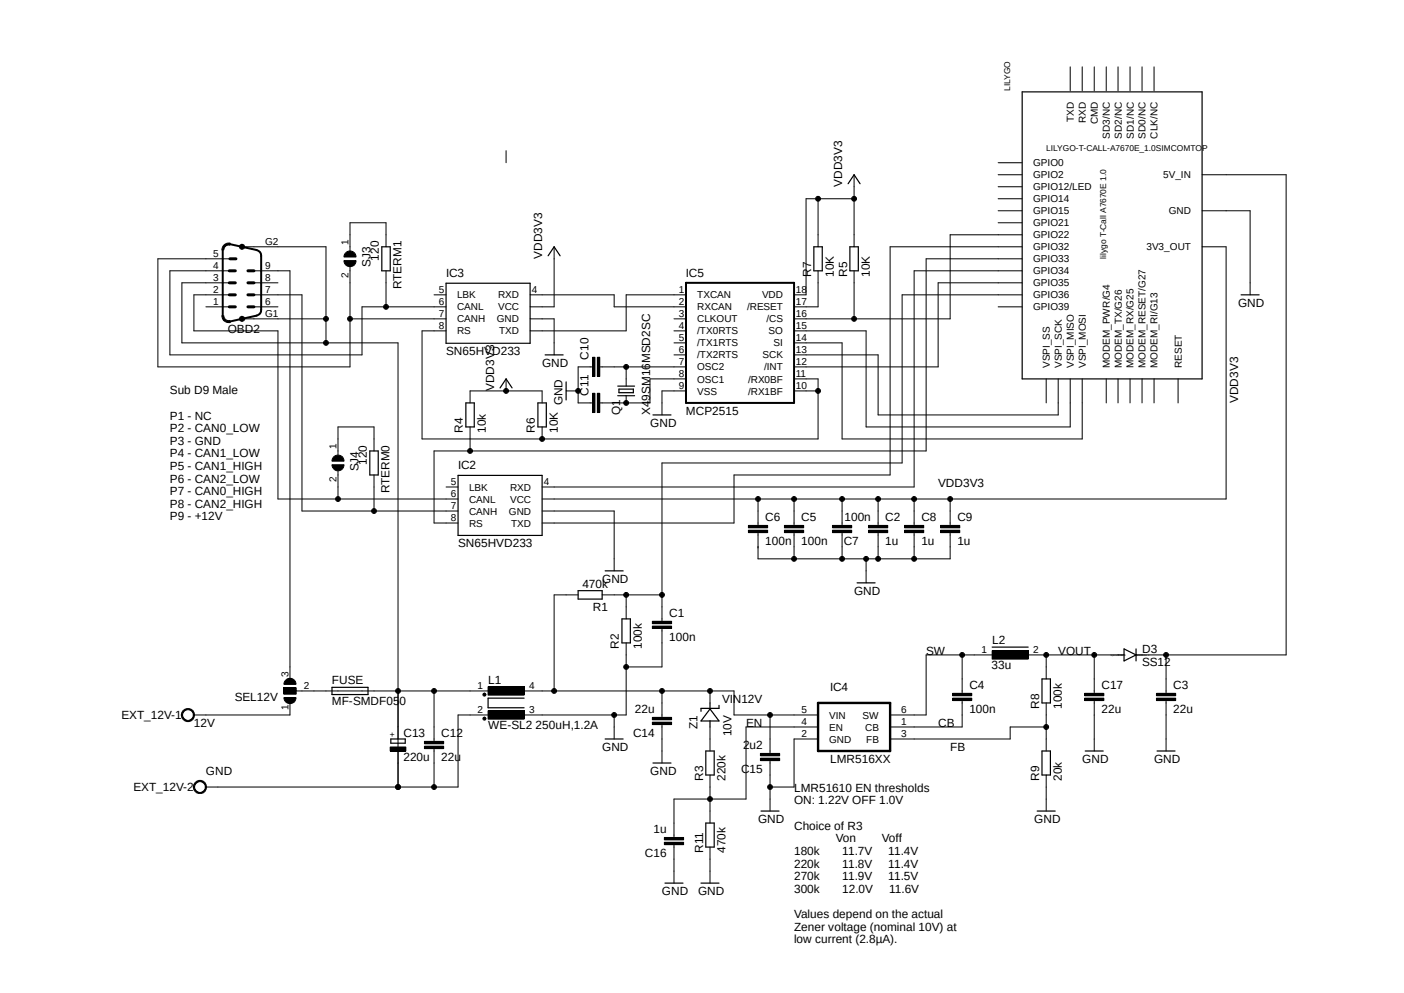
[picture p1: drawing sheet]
<svg xmlns="http://www.w3.org/2000/svg" width="297mm" height="210mm" viewBox="0 0 297 210" stroke-linecap="round" stroke-linejoin="round" font-family="sans-serif">
<path d="M24.8 9.8l247.4 190.3M272.2 9.8l-247.4 190.3" fill="none" stroke="#fff" stroke-width=".21"/>
<g fill="none" stroke="#000" stroke-width=".21">
<path d="M226.4 14.1v5.1M228.9 14.1v5.1M231.5 14.1v5.1M234 14.1v5.1M236.5 14.1v5.1M239.1 14.1v5.1M241.6 14.1v5.1M244.1 14.1v5.1M107.1 31.9v2.5M180.7 37v15.2M211.2 37h5M211.2 34.4h5"/>
<path d="M211.2 39.5h5M254.3 37h17.8v101.5h-30.5M47.3 51.9a1.45 1.45 0 0 1 1.4-.5l-.1 .5a1.04 1.04 0 0 0-1.3 1h-.4zM48.6 54.7h-15.2v22.9h40.6v-21.2M48.6 57.3h-12.7v17.8h40.7v-10.2h17.8M48.6 59.8h-10.1v12.7h45.7v94M50.8 51.8l.4-.2 .4 .2 .2 .4-.2 .4-.4 .1-.4-.1-.2-.4zM51.2 52.2h17.8v20.3M53.7 57.3h7.6v86.3M53.7 59.8h5.1M72.8 55.1h2.5a1.27 1.27 0 0 1-1.3 1.3 1.27 1.27 0 0 1-1.2-1.3zM73.2 53.5a1.25 1.25 0 0 1 1.3-.3 1.25 1.25 0 0 1 .8 1.2h-2.5l.1-.6z"/>
<path d="M81.7 52.2v-5.1h-7.7v6M81.7 57.3v7.6M117.2 52.2v12.7h-5.1M173.1 57.3v7.6h-5.1M173.1 42v10.2M180.7 42h-10.2v20.4h-2.5M180.7 57.3v10.1M211.2 44.6h5M211.2 42h5M211.2 47.1h5M216.2 52.2h-27.9v48.3h-33v10.1h-40.6M216.2 54.7h-20.3v40.7h-104.1v15.2h5.1"/>
<path d="M216.2 57.3h-22.8v45.7h-78.7M216.2 59.8h-17.7v17.8h-30.5M216.2 49.7h-15.2v17.7h-33M254.3 44.6h10.2v17.8M254.3 52.2h5.1v53.3h-144.7M43.6 64.9h5M46.9 66.8h.4a1.06 1.06 0 0 0 1.3 1l.1 .4a1.46 1.46 0 0 1-1.8-1.4zM48.6 62.4h-7.6v7.6h17.8v35.5h38.1M50.8 67.1l.4-.2 .4 .2 .2 .3-.2 .4-.4 .2-.4-.2-.2-.4zM51.2 67.4h17.8M53.7 62.4h10.2v45.7h33M53.7 64.9h5.1"/>
<path d="M74 67.4h20.4M91.8 62.4h2.6M94.4 70h-5.1v22.8h83.8v-12.7h-5.1M112.1 62.4h17.8v2.5h15.2M112.1 67.4h5.1v7.7M125.3 75.6h.6v4h-.6zM125.3 77.6h-3v7.6h3M126.4 75.6h.5v4h-.5zM126.9 77.6h18.2M132.5 77.6v4.1M142.6 70h2.5M142.6 67.4h2.5"/>
<path d="M142.6 72.5h2.5M142.6 75.1h2.5M145.1 62.4h-12.6v7.6h-20.4M168 72.5h10.1v20.3h50.8v-12.7M168 70h15.2v20.3h43.2v-10.2M168 75.1h17.8v12.7h38.1v-7.7M211.2 64.9h5M216.2 62.4h-25.4v35.5h-50.8v33.5M70.2 98.3h2.6a1.27 1.27 0 0 1-1.3 1.3 1.27 1.27 0 0 1-1.3-1.3zM70.6 96.6a1.27 1.27 0 0 1 1.4-.3 1.27 1.27 0 0 1 .8 1.2h-2.6l.2-.6zM71.5 99.6v5.9M79.1 95.4v-5.1h-7.6v6"/>
<path d="M99.4 85.2v-2.5h15.3v2.5M99.4 90.3v5.1M107.1 80.1v2.6M114.7 90.3v2.5M119.8 82.7h2.5M125.3 83.2h.6v4h-.6zM126.4 83.2h.5v4h-.5zM132.5 83.7v1.5M145.1 82.7h-5.1v5.1M145.1 80.1h-7.6v5.1h-10.6M168 82.7h5.1M221.3 80.1v5.1"/>
<path d="M234 80.1v5.1M236.5 80.1v5.1M239.1 80.1v5.1M241.6 80.1v5.1M244.1 80.1v5.1M249.2 80.1v5.1M79.1 100.5v7.6M94.4 103h2.5M114.7 108.1h15.2v12.6M158.3 112.1h4.1v.5h-4.1zM158.3 111.1h4.1v.5h-4.1zM160.4 105.5v5.6"/>
<path d="M160.4 112.6v5.6h40.6v-5.6M165.9 112.1h4.1v.5h-4.1zM165.9 111.1h4.1v.5h-4.1zM168 105.5v5.6M168 112.6v5.6M176.1 111.1h4.1v.5h-4.1zM176.1 112.1h4.1v.5h-4.1zM178.1 105.5v5.6M178.1 112.6v5.6M183.2 118.2v5.1M183.7 112.1h4.1v.5h-4.1zM183.7 111.1h4.1v.5h-4.1z"/>
<path d="M185.8 105.5v5.6M185.8 112.6v5.6M191.3 112.1h4.1v.5h-4.1zM191.3 111.1h4.1v.5h-4.1zM193.4 105.5v5.6M193.4 112.6v5.6M199 112.1h4v.5h-4zM199 111.1h4v.5h-4zM201 105.5v5.6M122.3 125.8h-5.1v20.3M127.4 125.8h12.6M132.5 136v15.2h-22.9"/>
<path d="M132.5 125.8v5.1M138 132.4h4.1v.5h-4.1zM138 131.4h4.1v.5h-4.1zM140 132.9v8.2h-7.5M203.5 138.5v8.1M209.9 137.6h7.6v1.8h-7.6zM211.2 138.5h-15.3v12.7h-7.6M216.2 138.5h20.3M221.3 138.5v5.1M231.5 138.5v8.1M246.7 138.5v8.1M38.7 150.3a1.39 1.39 0 0 1 2.2 .2 1.39 1.39 0 0 1-.8 2.1 1.39 1.39 0 0 1-1.7-1.4h.2a1.15 1.15 0 0 1 1.6-1.1 1.15 1.15 0 0 1 .4 1.9 1.15 1.15 0 0 1-1.9-.4l-.1-.4h-.2z"/>
<path d="M60.1 145.5h2.5v1.3h-2.5zM60.1 147.5h2.5a1.27 1.27 0 0 1-1.3 1.3 1.27 1.27 0 0 1-1.2-1.3zM60.5 143.8a1.25 1.25 0 0 1 1.3-.2 1.25 1.25 0 0 1 .8 1.1h-2.5l.1-.6zM61.3 148.7v2.5h-20.3M62.6 146.1h41.9M82.5 158h3.4v.8h-3.4zM89.8 157.8h4.1v.5h-4.1zM89.8 156.8h4.1v.5h-4.1zM91.8 146.1v10.7M91.8 158.3v8.2M102.2 151.8l.3-.2 .2 .2 .1 .2-.1 .2h-.5zM102.2 146.7l.3-.1 .2 .1 .1 .2-.1 .3h-.5z"/>
<path d="M103.3 145.2h7.6v1.8h-7.6zM103.3 150.3h7.6v1.8h-7.6zM104.5 151.2h-7.6v15.3h-53.3M109.6 146.1h45.7v5.1h17.8M129.9 151.2v5.1M138 151.7h4.1v.5h-4.1zM138 152.7h4.1v.5h-4.1zM140 146.1v5.6M140 153.2v8.2M150.2 146.1v2.6M150.2 153.8v5M160.9 159.3h4v.6h-4z"/>
<path d="M162.9 151.2v8.1M173.1 156.3h-5.1v10.2h-5.1M173.1 153.8h-15.3v15.2h-15.2v8.1M201.5 147.7h4.1v.5h-4.1zM201.5 146.6h4.1v.6h-4.1zM203.5 148.2v5.6h-15.2M221.3 148.7v10.1M221.3 153.8h-7.6v2.5h-25.4M229.4 147.7h4.1v.5h-4.1zM229.4 146.6h4.1v.6h-4.1zM231.5 148.2v10.6M244.6 147.7h4.1v.5h-4.1z"/>
<path d="M244.6 146.6h4.1v.6h-4.1zM246.7 148.2v10.6M41.2 165.6a1.39 1.39 0 0 1 2.3 .1 1.39 1.39 0 0 1-.8 2.1 1.39 1.39 0 0 1-1.8-1.3h.2a1.15 1.15 0 0 1 1.6-1.2 1.15 1.15 0 0 1 .4 1.9 1.15 1.15 0 0 1-1.9-.4l-.1-.3h-.2zM140.5 177.1h4.1v.5h-4.1zM140.5 178.1h4.1v.5h-4.1zM142.6 178.6v8.2M150.2 163.9v10.2M150.2 179.2v7.6M160.9 160.4h4v.5h-4zM162.9 160.9v10.6M221.3 163.9v7.6"/>
<circle cx="173.1" cy="42" r=".51"/>
<circle cx="180.7" cy="42" r=".51"/>
<circle cx="69" cy="72.5" r=".51"/>
<circle cx="69" cy="67.4" r=".51"/>
<circle cx="74" cy="67.4" r=".51"/>
<circle cx="81.7" cy="64.9" r=".51"/>
<circle cx="132.5" cy="77.6" r=".51"/>
<circle cx="180.7" cy="67.4" r=".51"/>
<circle cx="99.4" cy="95.4" r=".51"/>
<circle cx="107.1" cy="82.7" r=".51"/>
<circle cx="114.7" cy="92.8" r=".51"/>
<circle cx="122.3" cy="82.7" r=".51"/>
<circle cx="132.5" cy="85.2" r=".51"/>
<circle cx="173.1" cy="82.7" r=".51"/>
<circle cx="71.5" cy="105.5" r=".51"/>
<circle cx="79.1" cy="108.1" r=".51"/>
<circle cx="160.4" cy="105.5" r=".51"/>
<circle cx="168" cy="118.2" r=".51"/>
<circle cx="168" cy="105.5" r=".51"/>
<circle cx="178.1" cy="118.2" r=".51"/>
<circle cx="178.1" cy="105.5" r=".51"/>
<circle cx="183.2" cy="118.2" r=".51"/>
<circle cx="185.8" cy="105.5" r=".51"/>
<circle cx="185.8" cy="118.2" r=".51"/>
<circle cx="193.4" cy="118.2" r=".51"/>
<circle cx="193.4" cy="105.5" r=".51"/>
<circle cx="201" cy="105.5" r=".51"/>
<circle cx="132.5" cy="125.8" r=".51"/>
<circle cx="140" cy="125.8" r=".51"/>
<circle cx="203.5" cy="138.5" r=".51"/>
<circle cx="221.3" cy="138.5" r=".51"/>
<circle cx="231.5" cy="138.5" r=".51"/>
<circle cx="246.7" cy="138.5" r=".51"/>
<circle cx="84.2" cy="146.1" r=".51"/>
<circle cx="91.8" cy="146.1" r=".51"/>
<circle cx="117.2" cy="146.1" r=".51"/>
<circle cx="129.9" cy="151.2" r=".51"/>
<circle cx="132.5" cy="141.1" r=".51"/>
<circle cx="140" cy="146.1" r=".51"/>
<circle cx="150.2" cy="146.1" r=".51"/>
<circle cx="162.9" cy="151.2" r=".51"/>
<circle cx="221.3" cy="153.8" r=".51"/>
<circle cx="84.2" cy="166.5" r=".51"/>
<circle cx="91.8" cy="166.5" r=".51"/>
<circle cx="150.2" cy="169" r=".51"/>
<circle cx="162.9" cy="166.5" r=".51"/>
</g>
<g fill="none" stroke="#000" stroke-width=".25">
<path d="M216.2 19.4h38.1v60.7h-38.1zM179.4 38.9l1.3-1.9 1.2 1.9M80.8 52.2h1.7v5.1h-1.7zM94.4 59.9h17.7v12.7h-17.7zM116 54.1l1.2-1.9 1.3 1.9M172.2 52.2h1.7v5.1h-1.7zM179.8 52.2h1.8v5.1h-1.8zM115.3 75.1h3.8M262.6 62.4h3.8M78.2 95.4h1.8v5.1h-1.8zM98.6 85.2h1.7v5.1h-1.7zM105.8 82l1.3-1.9 1.2 1.9"/>
<path d="M113.8 85.2h1.8v5.1h-1.8zM119.8 80.8v3.8M130.7 81.7h3.5M130.7 83.7h3.5M130.9 82.3h3.1v.8h-3.1zM138.1 87.8h3.8M96.9 100.5h17.8v12.7h-17.8zM122.3 124.9h5.1v1.8h-5.1zM128 120.7h3.8M131.6 130.9h1.7v5.1h-1.7zM181.3 123.3h3.8M209.9 136.9h7.6"/>
<path d="M236.5 138.5h1.3M237.8 137.2l2.5 1.3-2.5 1.3zM240.3 137.2v2.6M240.3 138.5h1.3M70.2 145.4h7.7v1.5h-7.7zM82.7 156.3h3v.9h-3zM110.9 147.7h-7.6v2h7.6M128 156.3h3.8M149.3 158.8h1.8v5.1h-1.8zM150.2 149.9l1.9 2.6h-3.8zM150.2 148.7v1.2M150.2 152.5v1.3"/>
<path d="M152.1 149.2v.6h-3.8v.7M220.4 158.8h1.8v5.1h-1.8zM220.4 143.6h1.8v5.1h-1.8zM229.6 158.8h3.8M244.8 158.8h3.8M138.1 161.4h3.8M149.3 174.1h1.8v5.1h-1.8zM161 171.5h3.8M219.4 171.5h3.8M140.7 186.8h3.8M148.3 186.8h3.8"/>
</g>
<g fill="#000">
<path d="M47.3 51.9a1.45 1.45 0 0 1 1.4-.5l-.1 .5a1.04 1.04 0 0 0-1.3 1h-.4z" fill-rule="evenodd"/>
<path d="M50.8 51.8l.4-.2 .4 .2 .2 .4-.2 .4-.4 .1-.4-.1-.2-.4z" fill-rule="evenodd"/>
<path d="M72.8 55.1h2.5a1.27 1.27 0 0 1-1.3 1.3 1.27 1.27 0 0 1-1.2-1.3z" fill-rule="evenodd"/>
<path d="M73.2 53.5a1.25 1.25 0 0 1 1.3-.3 1.25 1.25 0 0 1 .8 1.2h-2.5l.1-.6z" fill-rule="evenodd"/>
<path d="M46.9 66.8h.4a1.06 1.06 0 0 0 1.3 1l.1 .4a1.46 1.46 0 0 1-1.8-1.4z" fill-rule="evenodd"/>
<path d="M50.8 67.1l.4-.2 .4 .2 .2 .3-.2 .4-.4 .2-.4-.2-.2-.4z" fill-rule="evenodd"/>
<path d="M125.3 75.6h.6v4h-.6z" fill-rule="evenodd"/>
<path d="M126.4 75.6h.5v4h-.5z" fill-rule="evenodd"/>
<path d="M70.2 98.3h2.6a1.27 1.27 0 0 1-1.3 1.3 1.27 1.27 0 0 1-1.3-1.3z" fill-rule="evenodd"/>
<path d="M70.6 96.6a1.27 1.27 0 0 1 1.4-.3 1.27 1.27 0 0 1 .8 1.2h-2.6l.2-.6z" fill-rule="evenodd"/>
<path d="M125.3 83.2h.6v4h-.6z" fill-rule="evenodd"/>
<path d="M126.4 83.2h.5v4h-.5z" fill-rule="evenodd"/>
<path d="M158.3 112.1h4.1v.5h-4.1z" fill-rule="evenodd"/>
<path d="M158.3 111.1h4.1v.5h-4.1z" fill-rule="evenodd"/>
<path d="M165.9 112.1h4.1v.5h-4.1z" fill-rule="evenodd"/>
<path d="M165.9 111.1h4.1v.5h-4.1z" fill-rule="evenodd"/>
<path d="M176.1 111.1h4.1v.5h-4.1z" fill-rule="evenodd"/>
<path d="M176.1 112.1h4.1v.5h-4.1z" fill-rule="evenodd"/>
<path d="M183.7 112.1h4.1v.5h-4.1z" fill-rule="evenodd"/>
<path d="M183.7 111.1h4.1v.5h-4.1z" fill-rule="evenodd"/>
<path d="M191.3 112.1h4.1v.5h-4.1z" fill-rule="evenodd"/>
<path d="M191.3 111.1h4.1v.5h-4.1z" fill-rule="evenodd"/>
<path d="M199 112.1h4v.5h-4z" fill-rule="evenodd"/>
<path d="M199 111.1h4v.5h-4z" fill-rule="evenodd"/>
<path d="M138 132.4h4.1v.5h-4.1z" fill-rule="evenodd"/>
<path d="M138 131.4h4.1v.5h-4.1z" fill-rule="evenodd"/>
<path d="M209.9 137.6h7.6v1.8h-7.6z" fill-rule="evenodd"/>
<path d="M38.7 150.3a1.39 1.39 0 0 1 2.2 .2 1.39 1.39 0 0 1-.8 2.1 1.39 1.39 0 0 1-1.7-1.4h.2a1.15 1.15 0 0 1 1.6-1.1 1.15 1.15 0 0 1 .4 1.9 1.15 1.15 0 0 1-1.9-.4l-.1-.4h-.2z" fill-rule="evenodd"/>
<path d="M60.1 145.5h2.5v1.3h-2.5z" fill-rule="evenodd"/>
<path d="M60.5 143.8a1.25 1.25 0 0 1 1.3-.2 1.25 1.25 0 0 1 .8 1.1h-2.5l.1-.6z" fill-rule="evenodd"/>
<path d="M60.1 147.5h2.5a1.27 1.27 0 0 1-1.3 1.3 1.27 1.27 0 0 1-1.2-1.3z" fill-rule="evenodd"/>
<path d="M82.5 158h3.4v.8h-3.4z" fill-rule="evenodd"/>
<path d="M89.8 157.8h4.1v.5h-4.1z" fill-rule="evenodd"/>
<path d="M89.8 156.8h4.1v.5h-4.1z" fill-rule="evenodd"/>
<path d="M102.2 151.8l.3-.2 .2 .2 .1 .2-.1 .2h-.5z" fill-rule="evenodd"/>
<path d="M102.2 146.7l.3-.1 .2 .1 .1 .2-.1 .3h-.5z" fill-rule="evenodd"/>
<path d="M103.3 145.2h7.6v1.8h-7.6z" fill-rule="evenodd"/>
<path d="M103.3 150.3h7.6v1.8h-7.6z" fill-rule="evenodd"/>
<path d="M138 151.7h4.1v.5h-4.1z" fill-rule="evenodd"/>
<path d="M138 152.7h4.1v.5h-4.1z" fill-rule="evenodd"/>
<path d="M160.9 159.3h4v.6h-4z" fill-rule="evenodd"/>
<path d="M201.5 147.7h4.1v.5h-4.1z" fill-rule="evenodd"/>
<path d="M201.5 146.6h4.1v.6h-4.1z" fill-rule="evenodd"/>
<path d="M229.4 147.7h4.1v.5h-4.1z" fill-rule="evenodd"/>
<path d="M229.4 146.6h4.1v.6h-4.1z" fill-rule="evenodd"/>
<path d="M244.6 147.7h4.1v.5h-4.1z" fill-rule="evenodd"/>
<path d="M244.6 146.6h4.1v.6h-4.1z" fill-rule="evenodd"/>
<path d="M41.2 165.6a1.39 1.39 0 0 1 2.3 .1 1.39 1.39 0 0 1-.8 2.1 1.39 1.39 0 0 1-1.8-1.3h.2a1.15 1.15 0 0 1 1.6-1.2 1.15 1.15 0 0 1 .4 1.9 1.15 1.15 0 0 1-1.9-.4l-.1-.3h-.2z" fill-rule="evenodd"/>
<path d="M140.5 177.1h4.1v.5h-4.1z" fill-rule="evenodd"/>
<path d="M140.5 178.1h4.1v.5h-4.1z" fill-rule="evenodd"/>
<path d="M160.9 160.4h4v.5h-4z" fill-rule="evenodd"/>
<circle cx="173.1" cy="42" r=".51"/>
<circle cx="180.7" cy="42" r=".51"/>
<circle cx="69" cy="72.5" r=".51"/>
<circle cx="69" cy="67.4" r=".51"/>
<circle cx="74" cy="67.4" r=".51"/>
<circle cx="81.7" cy="64.9" r=".51"/>
<circle cx="132.5" cy="77.6" r=".51"/>
<circle cx="180.7" cy="67.4" r=".51"/>
<circle cx="99.4" cy="95.4" r=".51"/>
<circle cx="107.1" cy="82.7" r=".51"/>
<circle cx="114.7" cy="92.8" r=".51"/>
<circle cx="122.3" cy="82.7" r=".51"/>
<circle cx="132.5" cy="85.2" r=".51"/>
<circle cx="173.1" cy="82.7" r=".51"/>
<circle cx="71.5" cy="105.5" r=".51"/>
<circle cx="79.1" cy="108.1" r=".51"/>
<circle cx="160.4" cy="105.5" r=".51"/>
<circle cx="168" cy="118.2" r=".51"/>
<circle cx="168" cy="105.5" r=".51"/>
<circle cx="178.1" cy="118.2" r=".51"/>
<circle cx="178.1" cy="105.5" r=".51"/>
<circle cx="183.2" cy="118.2" r=".51"/>
<circle cx="185.8" cy="105.5" r=".51"/>
<circle cx="185.8" cy="118.2" r=".51"/>
<circle cx="193.4" cy="118.2" r=".51"/>
<circle cx="193.4" cy="105.5" r=".51"/>
<circle cx="201" cy="105.5" r=".51"/>
<circle cx="132.5" cy="125.8" r=".51"/>
<circle cx="140" cy="125.8" r=".51"/>
<circle cx="203.5" cy="138.5" r=".51"/>
<circle cx="221.3" cy="138.5" r=".51"/>
<circle cx="231.5" cy="138.5" r=".51"/>
<circle cx="246.7" cy="138.5" r=".51"/>
<circle cx="84.2" cy="146.1" r=".51"/>
<circle cx="91.8" cy="146.1" r=".51"/>
<circle cx="117.2" cy="146.1" r=".51"/>
<circle cx="129.9" cy="151.2" r=".51"/>
<circle cx="132.5" cy="141.1" r=".51"/>
<circle cx="140" cy="146.1" r=".51"/>
<circle cx="150.2" cy="146.1" r=".51"/>
<circle cx="162.9" cy="151.2" r=".51"/>
<circle cx="221.3" cy="153.8" r=".51"/>
<circle cx="84.2" cy="166.5" r=".51"/>
<circle cx="91.8" cy="166.5" r=".51"/>
<circle cx="150.2" cy="169" r=".51"/>
<circle cx="162.9" cy="166.5" r=".51"/>
</g>
<path d="M47.1 52.9v13.9M48.7 51.6l5.6 1.3a1.17 1.17 0 0 1 .9 1.2v11.4a1.17 1.17 0 0 1-.9 1.3l-5.6 1.2M145.1 59.8h22.9v25.4h-22.9z" fill="none" stroke="#000" stroke-width=".42"/>
<path d="M48.5 59.8h1.3M48.5 57.3h1.3M48.6 54.7h1.3M52.5 59.8h1.2M52.5 57.3h1.2M48.5 64.9h1.3M48.5 62.4h1.3M52.5 64.9h1.2M52.5 62.4h1.2" fill="none" stroke="#000" stroke-width=".64"/>
<path d="M173.1 148.7h15.2v10.1h-15.2z" fill="none" stroke="#000" stroke-width=".51"/>
<g font-size="2.5">
<text x="178.1" y="39.5" transform="rotate(-90 178.1 39.5)">VDD3V3</text>
<text x="78.4" y="56.5" transform="rotate(-90 78.4 56.5)">SJ3</text>
<text x="80.1" y="55.1" transform="rotate(-90 80.1 55.1)">120</text>
<text x="94.4" y="58.6">IC3</text>
<text x="114.7" y="54.7" transform="rotate(-90 114.7 54.7)">VDD3V3</text>
<text x="145.1" y="58.5">IC5</text>
<text x="171.6" y="58.5" transform="rotate(-90 171.6 58.5)">R7</text>
<text x="176.4" y="58.5" transform="rotate(-90 176.4 58.5)">10K</text>
<text x="179.2" y="58.5" transform="rotate(-90 179.2 58.5)">R5</text>
<text x="184" y="58.5" transform="rotate(-90 184 58.5)">10K</text>
<text x="84.9" y="61.2" transform="rotate(-90 84.9 61.2)">RTERM1</text>
<text x="261.9" y="64.9">GND</text>
<text x="48.2" y="70.5">OBD2</text>
<text x="94.4" y="75.1">SN65HVD233</text>
<text x="114.7" y="77.6">GND</text>
<text x="124.5" y="76.1" transform="rotate(-90 124.5 76.1)">C10</text>
<text x="35.9" y="83.4">Sub D9 Male</text>
<text x="104.5" y="82.7" transform="rotate(-90 104.5 82.7)">VDD3V3</text>
<text x="124.5" y="83.7" transform="rotate(-90 124.5 83.7)">C11</text>
<text x="35.9" y="88.7">P1 - NC</text>
<text x="119" y="85.7" transform="rotate(-90 119 85.7)">GND</text>
<text x="131.2" y="87.8" transform="rotate(-90 131.2 87.8)">Q1</text>
<text x="137.5" y="87.8" transform="rotate(-90 137.5 87.8)">X49SM16MSD2SC</text>
<text x="145.1" y="87.8">MCP2515</text>
<text x="261.9" y="85.2" transform="rotate(-90 261.9 85.2)">VDD3V3</text>
<text x="35.9" y="91.4">P2 - CAN0_LOW</text>
<text x="35.9" y="94.1">P3 - GND</text>
<text x="97.9" y="91.6" transform="rotate(-90 97.9 91.6)">R4</text>
<text x="102.7" y="91.6" transform="rotate(-90 102.7 91.6)">10k</text>
<text x="113.2" y="91.6" transform="rotate(-90 113.2 91.6)">R6</text>
<text x="118" y="91.6" transform="rotate(-90 118 91.6)">10K</text>
<text x="137.5" y="90.3">GND</text>
<text x="35.9" y="96.7">P4 - CAN1_LOW</text>
<text x="35.9" y="99.4">P5 - CAN1_HIGH</text>
<text x="75.8" y="99.7" transform="rotate(-90 75.8 99.7)">SJ4</text>
<text x="77.6" y="98.3" transform="rotate(-90 77.6 98.3)">120</text>
<text x="96.9" y="99.3">IC2</text>
<text x="35.9" y="102.1">P6 - CAN2_LOW</text>
<text x="35.9" y="104.7">P7 - CAN0_HIGH</text>
<text x="35.9" y="107.4">P8 - CAN2_HIGH</text>
<text x="82.4" y="104.4" transform="rotate(-90 82.4 104.4)">RTERM0</text>
<text x="198.5" y="103">VDD3V3</text>
<text x="35.9" y="110.1">P9 - +12V</text>
<text x="161.9" y="110.2">C6</text>
<text x="169.5" y="110.2">C5</text>
<text x="178.6" y="110.2">100n</text>
<text x="187.3" y="110.2">C2</text>
<text x="194.9" y="110.2">C8</text>
<text x="202.5" y="110.2">C9</text>
<text x="96.9" y="115.8">SN65HVD233</text>
<text x="161.9" y="115.3">100n</text>
<text x="169.5" y="115.3">100n</text>
<text x="178.5" y="115.3">C7</text>
<text x="187.3" y="115.3">1u</text>
<text x="194.9" y="115.3">1u</text>
<text x="202.5" y="115.3">1u</text>
<text x="123.2" y="124.3">470k</text>
<text x="127.4" y="123.3">GND</text>
<text x="180.7" y="125.8">GND</text>
<text x="125.4" y="129.1">R1</text>
<text x="141.6" y="130.5">C1</text>
<text x="130.9" y="137.2" transform="rotate(-90 130.9 137.2)">R2</text>
<text x="135.8" y="137.2" transform="rotate(-90 135.8 137.2)">100k</text>
<text x="141.6" y="135.6">100n</text>
<text x="209.9" y="136.2">L2</text>
<text x="195.9" y="138.5">SW</text>
<text x="209.8" y="141.6">33u</text>
<text x="223.9" y="138.5">VOUT</text>
<text x="241.6" y="140.8">SS12</text>
<text x="241.6" y="138.1">D3</text>
<text x="49.7" y="148.3">SEL12V</text>
<text x="70.2" y="149.1">MF-SMDF050</text>
<text x="70.2" y="144.7">FUSE</text>
<text x="103.3" y="144.6">L1</text>
<text x="152.7" y="148.7">VIN12V</text>
<text x="175.6" y="146.1">IC4</text>
<text x="205.1" y="145.8">C4</text>
<text x="219.8" y="149.9" transform="rotate(-90 219.8 149.9)">R8</text>
<text x="224.6" y="149.9" transform="rotate(-90 224.6 149.9)">100k</text>
<text x="233" y="145.8">C17</text>
<text x="248.2" y="145.8">C3</text>
<text x="25.7" y="152.1">EXT_12V-1</text>
<text x="41" y="153.8">12V</text>
<text x="85.3" y="155.8">C13</text>
<text x="93.3" y="155.9">C12</text>
<text x="103.3" y="154.3">WE-SL2 250uH,1.2A</text>
<text x="133.9" y="155.9">C14</text>
<text x="134.3" y="150.8">22u</text>
<text x="147.6" y="154.2" transform="rotate(-90 147.6 154.2)">Z1</text>
<text x="154.7" y="155.7" transform="rotate(-90 154.7 155.7)">10V</text>
<text x="157.8" y="153.8">EN</text>
<text x="198.5" y="153.8">CB</text>
<text x="205.1" y="150.8">100n</text>
<text x="233" y="150.8">22u</text>
<text x="248.2" y="150.8">22u</text>
<text x="85.3" y="160.9">220u</text>
<text x="93.3" y="161">22u</text>
<text x="127.4" y="158.8">GND</text>
<text x="157.2" y="158.5">2u2</text>
<text x="175.6" y="161.4">LMR516XX</text>
<text x="201" y="158.8">FB</text>
<text x="228.9" y="161.4">GND</text>
<text x="244.1" y="161.4">GND</text>
<text x="28.2" y="167.3">EXT_12V-2</text>
<text x="43.6" y="163.9">GND</text>
<text x="137.5" y="163.9">GND</text>
<text x="148.7" y="165.2" transform="rotate(-90 148.7 165.2)">R3</text>
<text x="153.5" y="165.2" transform="rotate(-90 153.5 165.2)">220k</text>
<text x="156.8" y="163.5">C15</text>
<text x="168" y="167.5">LMR51610 EN thresholds</text>
<text x="219.8" y="165.2" transform="rotate(-90 219.8 165.2)">R9</text>
<text x="224.6" y="165.2" transform="rotate(-90 224.6 165.2)">20k</text>
<text x="168" y="170.1">ON: 1.22V OFF 1.0V</text>
<text x="138.3" y="176.2">1u</text>
<text x="160.4" y="174.1">GND</text>
<text x="168" y="175.5">Choice of R3</text>
<text x="176.8" y="178.1">Von</text>
<text x="186.5" y="178.1">Voff</text>
<text x="218.8" y="174.1">GND</text>
<text x="136.4" y="181.3">C16</text>
<text x="148.7" y="180.4" transform="rotate(-90 148.7 180.4)">R11</text>
<text x="153.5" y="180.4" transform="rotate(-90 153.5 180.4)">470k</text>
<text x="168" y="180.8">180k</text>
<text x="168" y="183.5">220k</text>
<text x="178.2" y="180.8">11.7V</text>
<text x="178.2" y="183.5">11.8V</text>
<text x="187.9" y="180.8">11.4V</text>
<text x="187.9" y="183.5">11.4V</text>
<text x="140" y="189.3">GND</text>
<text x="147.7" y="189.3">GND</text>
<text x="168" y="186.1">270k</text>
<text x="168" y="188.8">300k</text>
<text x="178.2" y="186.1">11.9V</text>
<text x="178.2" y="188.8">12.0V</text>
<text x="187.9" y="186.1">11.5V</text>
<text x="188.1" y="188.8">11.6V</text>
<text x="168" y="194.1">Values depend on the actual</text>
<text x="168" y="196.8">Zener voltage (nominal 10V) at</text>
<text x="168" y="199.5">low current (2.8µA).</text>
</g>
<g font-size="2.1">
<text x="227.2" y="25.8" transform="rotate(-90 227.2 25.8)">TXD</text>
<text x="229.7" y="26" transform="rotate(-90 229.7 26)">RXD</text>
<text x="232.2" y="26.3" transform="rotate(-90 232.2 26.3)">CMD</text>
<text x="234.8" y="29.3" transform="rotate(-90 234.8 29.3)">SD3/NC</text>
<text x="237.3" y="29.3" transform="rotate(-90 237.3 29.3)">SD2/NC</text>
<text x="239.9" y="29.3" transform="rotate(-90 239.9 29.3)">SD1/NC</text>
<text x="242.4" y="29.3" transform="rotate(-90 242.4 29.3)">SD0/NC</text>
<text x="244.9" y="29.3" transform="rotate(-90 244.9 29.3)">CLK/NC</text>
<text x="218.6" y="35.2">GPIO0</text>
<text x="218.6" y="37.7">GPIO2</text>
<text x="218.6" y="40.3">GPIO12/LED</text>
<text x="246.1" y="37.7">5V_IN</text>
<text x="218.6" y="42.8">GPIO14</text>
<text x="218.6" y="45.3">GPIO15</text>
<text x="218.6" y="47.9">GPIO21</text>
<text x="247.3" y="45.3">GND</text>
<text x="56.1" y="51.9">G2</text>
<text x="73.7" y="51.9" transform="rotate(-90 73.7 51.9)">1</text>
<text x="218.6" y="53">GPIO32</text>
<text x="218.6" y="50.4">GPIO22</text>
<text x="242.5" y="53">3V3_OUT</text>
<text x="45.1" y="59.5">3</text>
<text x="45.1" y="56.9">4</text>
<text x="45.1" y="54.4">5</text>
<text x="56.1" y="59.5">8</text>
<text x="56.1" y="56.9">9</text>
<text x="73.7" y="58.8" transform="rotate(-90 73.7 58.8)">2</text>
<text x="218.6" y="55.5">GPIO33</text>
<text x="218.6" y="58">GPIO34</text>
<text x="45.1" y="64.6">1</text>
<text x="45.1" y="62">2</text>
<text x="56.1" y="64.6">6</text>
<text x="56.1" y="62">7</text>
<text x="92.8" y="62">5</text>
<text x="92.8" y="64.6">6</text>
<text x="96.7" y="63.1">LBK</text>
<text x="96.7" y="65.7">CANL</text>
<text x="105.4" y="63.1">RXD</text>
<text x="105.4" y="65.7">VCC</text>
<text x="112.5" y="62">4</text>
<text x="143.6" y="62">1</text>
<text x="143.6" y="64.6">2</text>
<text x="147.5" y="63.1">TXCAN</text>
<text x="147.5" y="65.7">RXCAN</text>
<text x="158" y="65.7">/RESET</text>
<text x="161.2" y="63.1">VDD</text>
<text x="168.4" y="64.6">17</text>
<text x="168.4" y="62">18</text>
<text x="218.6" y="60.6">GPIO35</text>
<text x="218.6" y="63.1">GPIO36</text>
<text x="218.6" y="65.7">GPIO39</text>
<text x="56.1" y="67.1">G1</text>
<text x="92.8" y="69.6">8</text>
<text x="92.8" y="67.1">7</text>
<text x="96.7" y="70.7">RS</text>
<text x="96.7" y="68.2">CANH</text>
<text x="105.1" y="68.2">GND</text>
<text x="105.6" y="70.7">TXD</text>
<text x="143.6" y="69.6">4</text>
<text x="143.6" y="67.1">3</text>
<text x="147.5" y="70.7">/TX0RTS</text>
<text x="147.5" y="68.2">CLKOUT</text>
<text x="162.1" y="68.2">/CS</text>
<text x="162.6" y="70.7">SO</text>
<text x="168.4" y="67.1">16</text>
<text x="168.4" y="69.6">15</text>
<text x="143.6" y="72.2">5</text>
<text x="143.6" y="74.7">6</text>
<text x="143.6" y="77.3">7</text>
<text x="147.5" y="73.3">/TX1RTS</text>
<text x="147.5" y="75.8">/TX2RTS</text>
<text x="161.3" y="75.8">SCK</text>
<text x="163.7" y="73.3">SI</text>
<text x="168.4" y="72.2">14</text>
<text x="168.4" y="77.3">12</text>
<text x="168.4" y="74.7">13</text>
<text x="222.1" y="77.8" transform="rotate(-90 222.1 77.8)">VSPI_SS</text>
<text x="224.6" y="77.8" transform="rotate(-90 224.6 77.8)">VSPI_SCK</text>
<text x="227.2" y="77.8" transform="rotate(-90 227.2 77.8)">VSPI_MISO</text>
<text x="229.7" y="77.8" transform="rotate(-90 229.7 77.8)">VSPI_MOSI</text>
<text x="234.8" y="77.8" transform="rotate(-90 234.8 77.8)">MODEM_PWR/G4</text>
<text x="237.3" y="77.8" transform="rotate(-90 237.3 77.8)">MODEM_TX/G26</text>
<text x="239.8" y="77.8" transform="rotate(-90 239.8 77.8)">MODEM_RX/G25</text>
<text x="242.4" y="77.8" transform="rotate(-90 242.4 77.8)">MODEM_RESET/G27</text>
<text x="244.9" y="77.8" transform="rotate(-90 244.9 77.8)">MODEM_RI/G13</text>
<text x="250" y="77.8" transform="rotate(-90 250 77.8)">RESET</text>
<text x="143.6" y="82.3">9</text>
<text x="143.6" y="79.8">8</text>
<text x="147.5" y="83.4">VSS</text>
<text x="147.5" y="78.4">OSC2</text>
<text x="147.5" y="80.9">OSC1</text>
<text x="158.2" y="83.4">/RX1BF</text>
<text x="158.2" y="80.9">/RX0BF</text>
<text x="161.6" y="78.4">/INT</text>
<text x="168.4" y="82.3">10</text>
<text x="168.4" y="79.8">11</text>
<text x="71.2" y="95" transform="rotate(-90 71.2 95)">1</text>
<text x="71.2" y="102" transform="rotate(-90 71.2 102)">2</text>
<text x="95.4" y="102.6">5</text>
<text x="95.4" y="107.7">7</text>
<text x="95.4" y="105.2">6</text>
<text x="99.2" y="103.8">LBK</text>
<text x="99.2" y="106.3">CANL</text>
<text x="107.9" y="103.8">RXD</text>
<text x="107.9" y="106.3">VCC</text>
<text x="115" y="102.6">4</text>
<text x="95.4" y="110.2">8</text>
<text x="99.2" y="111.4">RS</text>
<text x="99.2" y="108.8">CANH</text>
<text x="107.7" y="108.8">GND</text>
<text x="108.1" y="111.4">TXD</text>
<text x="61" y="143.3" transform="rotate(-90 61 143.3)">3</text>
<text x="207.6" y="138.2">1</text>
<text x="218.6" y="138.2">2</text>
<text x="64.3" y="145.8">2</text>
<text x="101" y="145.8">1</text>
<text x="111.9" y="145.8">4</text>
<text x="61" y="150.2" transform="rotate(-90 61 150.2)">1</text>
<text x="101" y="150.9">2</text>
<text x="111.9" y="150.9">3</text>
<text x="169.5" y="150.9">5</text>
<text x="169.5" y="153.4">4</text>
<text x="169.5" y="156">2</text>
<text x="175.4" y="152">VIN</text>
<text x="175.4" y="154.5">EN</text>
<text x="182.5" y="152">SW</text>
<text x="183" y="154.5">CB</text>
<text x="190.6" y="150.9">6</text>
<text x="190.6" y="153.4">1</text>
<text x="190.6" y="156">3</text>
<text x="175.4" y="157.1">GND</text>
<text x="183.3" y="157.1">FB</text>
</g>
<g font-size="1.8">
<text x="213.7" y="19.2" transform="rotate(-90 213.7 19.2)">LILYGO</text>
<text x="221.3" y="31.9">LILYGO-T-CALL-A7670E_1.0SIMCOMTOP</text>
<text x="234" y="54.7" transform="rotate(-90 234 54.7)">lilygo T-Call A7670E 1.0</text>
<text x="83.6" y="155.9" transform="rotate(-90 83.6 155.9)">+</text>
</g>
<g font-size=".6">
<text x="234.9" y="138.7">SpiceOrder 1</text>
<text x="240" y="138.7">SpiceOrder 2</text>
</g>
</svg>
